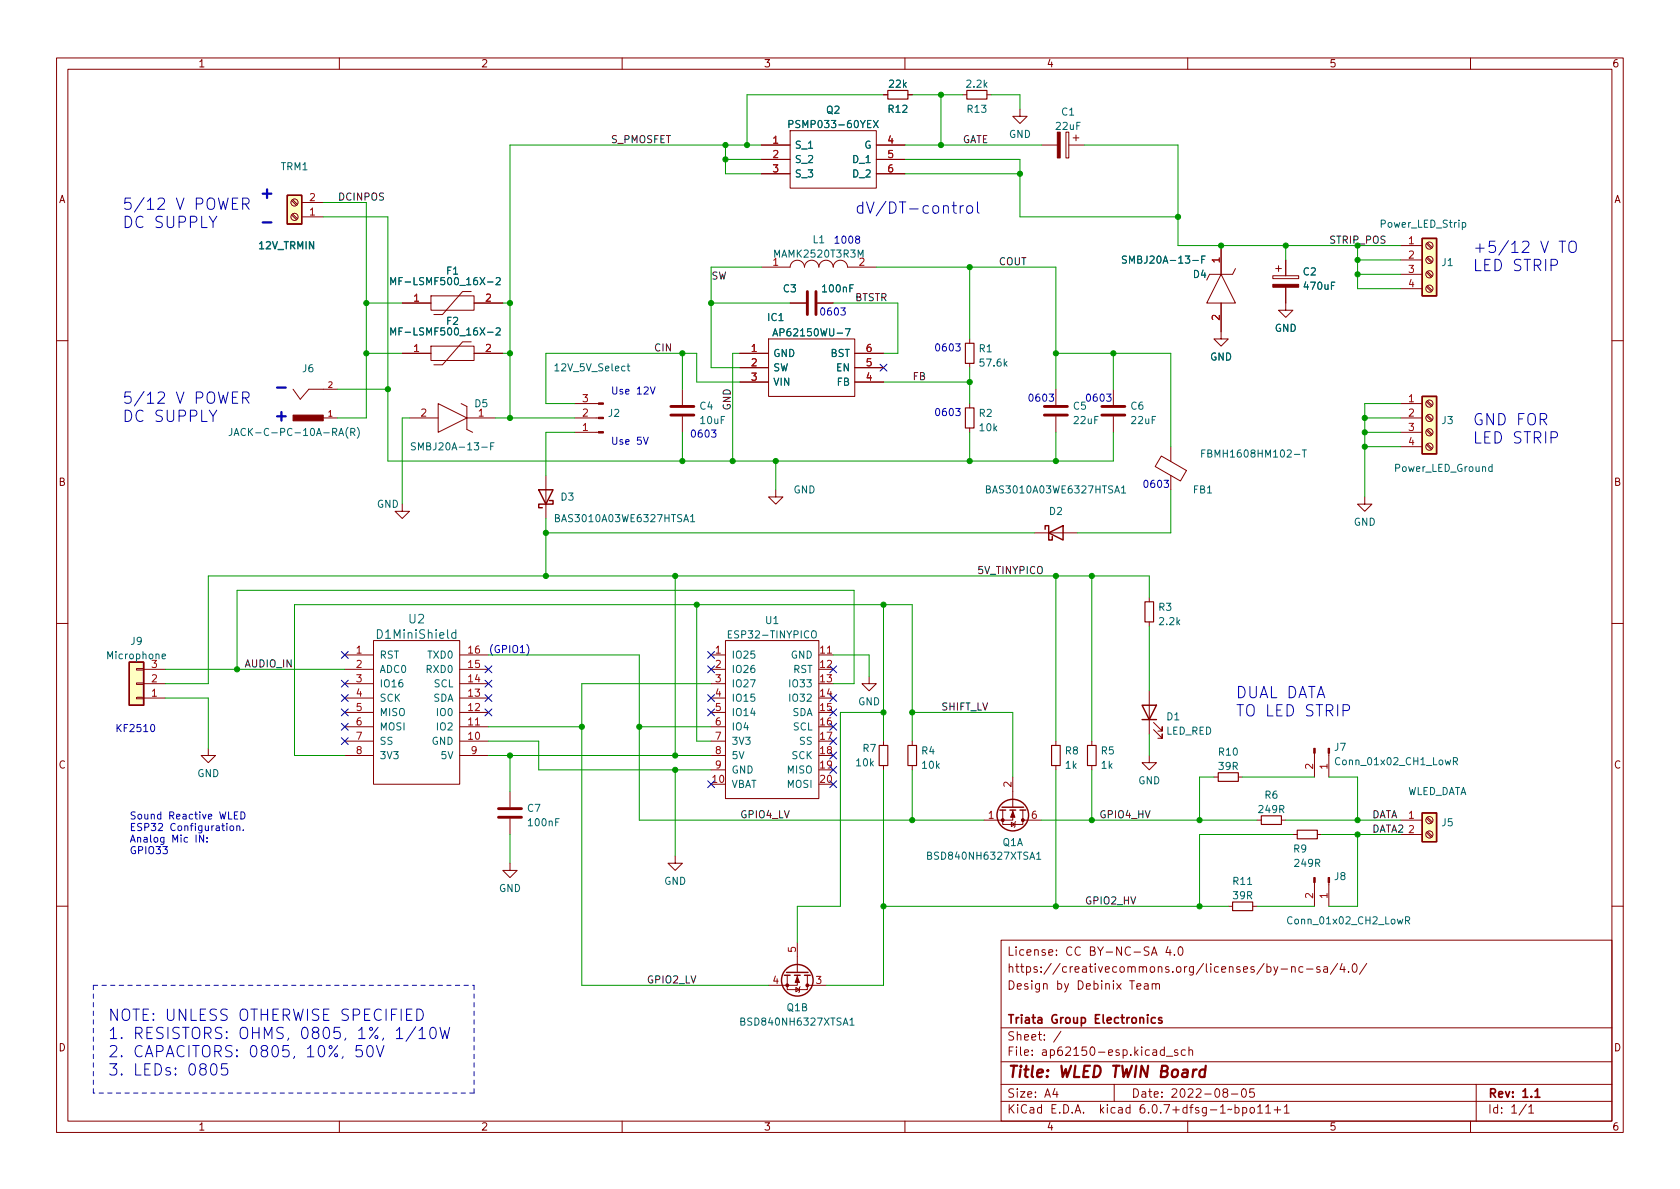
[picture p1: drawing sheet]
<svg xmlns="http://www.w3.org/2000/svg" width="297mm" height="210mm" viewBox="0 0 297 210" stroke-linecap="round" stroke-linejoin="round" font-family="sans-serif">
<g fill="none" stroke="#840000" stroke-width=".18">
<path d="M10 10.2h277v190.1h-277zM12 12.2h273v186.1h-273zM60 10.2v2M110 10.2v2M156.2 16.8h.8M160 10.2v2M160.5 16.8h.8M170.2 16.8h.7M174.5 16.8h.8M180.3 19.3v1.3h1.3l-1.3 1.2-1.2-1.2h1.2M210 10.2v2M260 10.2v2"/>
<path d="M51.6 35.5l.8 .8M51.6 38l.8 .9M51.7 35.3l.9 .8M51.7 37.8l.9 .9M53.3 38.3h3.8M53.3 35.8h3.8M134.6 25.6h5.1M134.6 28.2h5.1M134.6 30.7h5.1M139.7 23.1h15.2v10.2h-15.2zM154.9 25.6h5.1M154.9 28.2h5.1"/>
<path d="M154.9 30.7h5.1M184.1 25.6h2.8M188.5 23.4h.5v4.5h-.5zM189 25.6h2.8M189.7 24.4h1.1M190.2 23.9v1M71.1 53.6h5.1M76.2 52.3h7.6v2.6h-7.6zM83.3 51.6h-1.5l-3.6 4h-1.5M83.8 53.6h5.1M134.6 47.2h5.1a1.27 1.27 0 0 1 1.3-1.2 1.27 1.27 0 0 1 1.2 1.2 1.27 1.27 0 0 1 1.3-1.2 1.27 1.27 0 0 1 1.3 1.2 1.27 1.27 0 0 1 1.2-1.2 1.27 1.27 0 0 1 1.3 1.2 1.27 1.27 0 0 1 1.3-1.2 1.27 1.27 0 0 1 1.3 1.2h5M135.9 59.9h15.2v10.2h-15.2z"/>
<path d="M139.7 53.6h2.8M144.5 53.6h2.8M171.4 59.9v.8M215.9 53.6v6.3h1.3l-1.3 1.3-1.3-1.3h1.3M215.9 48.5l2.5 5.1h-5zM215.9 43.4v5.1M218.4 47.5l-.5 1h-4l-.5 1M225 48.8h4.6v.5h-4.6zM225.6 47.5h1M226.1 47v1M227.3 50.8v4.1h1.3l-1.3 1.2-1.2-1.2h1.2M227.3 46v2.8"/>
<path d="M247.6 43.4h3.9M247.6 46h3.9M247.6 48.5h3.9M247.6 51h3.9M252.2 50.7l.9 .9M252.2 48.2l.9 .8M252.2 45.6l.9 .9M252.2 43.1l.9 .8M252.4 50.5l.8 .9M252.4 48l.8 .8M252.4 45.5l.8 .8M252.4 42.9l.8 .9"/>
<path d="M10 60.2h2M51.8 68.8l1.3 1.8 1.5-1.8h5.1M57.1 73.9h2.6M71.1 62.5h5.1M72.4 73.9h5.1M76.2 61.2h7.6v2.5h-7.6zM77.5 71.4l5 2.5-5 2.5zM81.5 71.4l1 .5v4l1.1 .5M82.5 73.9h5.1M83.3 60.4h-1.5l-3.6 4.1h-1.5M83.8 62.5h5.1M101.6 73.9h4.2"/>
<path d="M101.6 71.4h4.2M101.6 76.4h4.2M120.6 68.8v2.8M120.6 73.7v2.7M130.8 62.5h5.1M130.8 65h5.1M130.8 67.6h5.1M151.1 62.5h5.1M151.1 65h5.1M151.1 67.6h5.1M171.4 64.3v.7M171.4 71.4v.7"/>
<path d="M171.4 75.7v.7M186.7 68.8v2.8M186.7 73.7v2.7M196.8 68.8v2.8M196.8 73.7v2.7M207 79v2.6M247.6 73.9h3.9M247.6 71.4h3.9M247.6 76.4h3.9M247.6 79h3.9M252.2 78.7l.9 .8M252.2 76.1l.9 .9"/>
<path d="M252.2 73.6l.9 .8M252.2 71l.9 .9M252.4 78.5l.8 .8M252.4 75.9l.8 .9M252.4 73.4l.8 .8M252.4 70.9l.8 .8M285 60.2h2M71.1 89.1v1.3h1.3l-1.3 1.3-1.3-1.3h1.3M96.5 84.1v7.6M137.2 86.6v1.3h1.2l-1.2 1.2-1.3-1.2h1.3M182.9 94.2h7.6M205.3 80.6l4.5 2.6-1.1 1.9-4.5-2.6z"/>
<path d="M207 84.1v2.5M241.3 87.9v1.2h1.3l-1.3 1.3-1.3-1.3h1.3M10 110.2h2M24.1 118.2h1.3v.3h-1.3zM25.4 118.4h3.8M61 115.8h5M61 118.4h5M66 113.3h15.3v25.4h-15.3zM81.3 115.8h5.1M81.3 118.4h5.1M125.7 115.8h2.6M125.7 118.4h2.6"/>
<path d="M128.3 113.3h16.5v27.9h-16.5zM144.8 115.8h2.5M153.7 119.6v1.3h1.2l-1.2 1.3-1.3-1.3h1.3M203.2 105.7v.7M203.2 110v.7M285 110.2h2M24.1 120.8h1.3v.2h-1.3zM24.1 123.3h1.3v.3h-1.3zM25.4 120.9h3.8M25.4 123.4h3.8M36.8 132.3v1.3h1.3l-1.3 1.3-1.2-1.3h1.2M61 120.9h5"/>
<path d="M61 123.4h5M61 126h5M61 128.5h5M61 131.1h5M61 133.6h5M81.3 120.9h5.1M81.3 123.4h5.1M81.3 126h5.1M81.3 128.5h5.1M81.3 131.1h5.1M81.3 133.6h5.1M90.2 139.9v2.8"/>
<path d="M125.7 120.9h2.6M125.7 123.4h2.6M125.7 126h2.6M125.7 128.5h2.6M125.7 131.1h2.6M125.7 133.6h2.6M125.7 136.1h2.6M156.2 131.1v.7M156.2 135.4v.7M161.3 131.1v.7M161.3 135.4v.7M179.1 137.4v5.3"/>
<path d="M186.7 131.1v.7M186.7 135.4v.7M193 131.1v.7M193 135.4v.7M203.2 133.6v1.3h1.3l-1.3 1.2-1.3-1.2h1.3M203.2 122.2v7.6M204 129l1.5 1.6v-.8v.8h-.8M204 127.8l1.5 1.5v-.8v.8h-.8M214.6 137.4h.8M218.9 137.4h.8M232.4 133.2v4.2M234.9 133.2v4.2"/>
<path d="M90.2 152.6v1.3h1.2l-1.2 1.3-1.3-1.3h1.3M90.2 144.8v2.8M119.4 151.4v1.2h1.2l-1.2 1.3-1.3-1.3h1.3M177.3 143.3v2.5h3.5v-2.5M178.8 145.4l.7 .4-.7 .4zM179.1 143.3v1.7h-5.1M179.6 145.3l-.1 .1v.8l-.2 .1M180.8 145h3.3M222.2 145h.8M226.6 145h.7M228.6 147.6h.8M232.4 156.1v4.2"/>
<path d="M232.9 147.6h.8M234.9 156.1v4.2M247.6 145h3.9M247.6 147.6h3.9M252.2 147.2l.9 .9M252.2 144.7l.9 .8M252.4 147.1l.8 .8M252.4 144.5l.8 .9M10 160.2h2M139.2 172.5v2.5h3.5v-2.5M140.7 174.6l.7 .4-.7 .4zM141 172.5v1.7h-5.1"/>
<path d="M141 166.6v5.4M141.5 174.5l-.1 .1v.8l-.2 .1M142.7 174.2h3.3M177 166.3h108v32h-108zM201 174.4l.7-.1-.1-.3-.4-.1-.2 .2 .1 .8h.5M202.4 174h.5l.1 .9M203 174.3l-.5 .1a.29 .29 0 0 0-.2 .2 .29 .29 0 0 0 .2 .3h.5M203.6 168.9l.5-1.5 .5 1.5M203.7 174.1l.2-.2 .4 .1 .1 .9M203.7 173.9v1M203.7 168.5h.7M204.4 174.1l.2-.2 .3 .1 .1 .9"/>
<path d="M206.5 167.4l-.4 1h1M206.9 167.9v1M207.6 168.8v.1M208.5 167.5l.1-.1a.81 .81 0 0 1 .6 .7 .81 .81 0 0 1-.3 .8h-.1a.81 .81 0 0 1-.6-.6 .81 .81 0 0 1 .3-.8zM217.2 160.3h.7M221.5 160.3h.7M225.9 170.9l-.5 1.4-.2 .1M226.5 171.4h1.1M228.4 171.1l.2-.2 .3 .1 .1 .9M228.4 170.9v1M230.4 171l-.5-.1-.3 .3v.4l.2 .3h.6M231 171.4h1.1"/>
<path d="M233.4 171l-.4-.1-.2 .2 .1 .3 .5 .1v.4h-.6M234.1 171h.5l.1 .9M234.7 171.3l-.5 .1a.29 .29 0 0 0-.2 .2 .29 .29 0 0 0 .2 .3h.5M236.5 170.4l-1.3 1.9M237.3 170.4l-.4 1h1M237.6 170.9v1M238.4 171.8v.1M239.2 170.6l.2-.2a.81 .81 0 0 1 .6 .7 .81 .81 0 0 1-.3 .8h-.1a.81 .81 0 0 1-.4-1.3zM241.6 170.4l-1.2 1.9M285 160.2h2M60 198.3v2M110 198.3v2"/>
<path d="M160 198.3v2M177 194.8h108M177 191.8h108M177 187.8h108M177 181.8h108M186.5 192.5l-.4 1h1M186.9 193v1M187.6 182.4l-1.3 1.9M197 191.8v3M205.9 185.7l-.5-.1-.3 .3v.4l.2 .3h.6M205.9 185.1v1.5M206.2 186.8h1.2"/>
<path d="M208.2 185.7l-.3-.1-.3 .2 .1 .3 .5 .1v.4h-.6M209.6 185.7l-.5-.1-.2 .3v.4l.1 .3h.6M210 198.3v2M210.2 185.8l.2-.2 .4 .1 .1 .9M210.2 185.1v1.5M216.5 193.2l-.3-.3 .1-.2 .2-.2 .4 .1 .2 .2-.1 .2-.6 .2-.2 .3 .1 .4 .2 .1h.4l.2-.3-.1-.4-.2-.1M217.7 193.5h1.2M218.4 195.9l.4-.1 .3 .3v.4l-.2 .3h-.5M218.4 195.3v1.5M219.7 192.6l.2-.1a.81 .81 0 0 1 .5 .7 .81 .81 0 0 1-.3 .8h-.1a.81 .81 0 0 1-.6-.6 .81 .81 0 0 1 .3-.8zM219.7 195.9l.4-.1 .3 .3v.4l-.1 .3h-.6M219.7 195.8v1.5"/>
<path d="M221.1 196l.2-.2 .4 .2 .1 .5-.2 .3h-.3l-.2-.1zM221.7 192.5h-.7l-.1 .7 .2-.1 .5 .1 .2 .2-.1 .5-.2 .1-.6-.1M222.4 195.8l.4-.5v1.5M222.4 196.8h.8M223.8 195.8l.4-.5v1.5M223.8 196.8h.8M225.3 196.3h1.1M225.9 195.7v1.1M227.1 195.8l.4-.5v1.5M227.1 196.8h.8M260 198.3v2M261 191.8v6.5"/>
<path d="M269.9 195.3l-1.3 1.9M270.3 195.8l.4-.5v1.5M270.3 196.8h.9"/>
<circle cx="52.1" cy="35.8" r=".63"/>
<circle cx="52.1" cy="38.3" r=".63"/>
<circle cx="252.7" cy="46" r=".63"/>
<circle cx="252.7" cy="51" r=".63"/>
<circle cx="252.7" cy="48.5" r=".63"/>
<circle cx="252.7" cy="43.4" r=".63"/>
<circle cx="252.7" cy="79" r=".63"/>
<circle cx="252.7" cy="76.4" r=".63"/>
<circle cx="252.7" cy="73.9" r=".63"/>
<circle cx="252.7" cy="71.4" r=".63"/>
<circle cx="252.7" cy="145" r=".63"/>
<circle cx="252.7" cy="147.6" r=".63"/>
</g>
<path d="M204.3 180l-.5-.1-.2 .3v.4l.1 .3h.6M205.4 180l-.3-.1-.3 .2 .1 .3 .5 .1v.4h-.6M271.4 193l.4-.5v1.5M271.4 194h.9" fill="none" stroke="#840000" stroke-width=".3"/>
<path d="M211.6 189.1l-.4 .1-.2 .3M213.1 189.2a.66 .66 0 0 0-1 .3l-.1 .6 .2 .3 .2 .1 .6-.1M213.2 188.5l-.3 2" fill="none" stroke="#840000" stroke-width=".4"/>
<path d="M142.7 51.6v4M144.3 51.6v4M118.6 73.4h4.1M118.6 71.9h4.1M184.7 73.4h4M184.7 71.9h4M194.8 73.4h4.1M194.8 71.9h4.1M88.1 144.5h4.1M88.1 143h4.1" fill="none" stroke="#840000" stroke-width=".51"/>
<g fill="none" stroke="#840000" stroke-width=".2">
<path d="M157 16h3.5v1.5h-3.5zM170.9 16h3.6v1.5h-3.6zM170.7 60.7h1.5v3.6h-1.5zM170.7 72.1h1.5v3.6h-1.5zM202.4 106.4h1.6v3.6h-1.6zM155.4 131.8h1.6v3.6h-1.6zM160.5 131.8h1.6v3.6h-1.6zM185.9 131.8h1.6v3.6h-1.6zM192.3 131.8h1.5v3.6h-1.5zM215.4 136.6h3.5v1.6h-3.5zM217.9 159.5h3.6v1.5h-3.6zM223 144.3h3.6v1.5h-3.6z"/>
<path d="M229.4 146.8h3.5v1.5h-3.5z"/>
</g>
<g fill="none" stroke="#006464" stroke-width=".18">
<path d="M139.5 22l.6-.1 .1-.2v-.3l-.7-.1v1.3M154.4 21.3l.9 1.3M155.3 21.3l-.9 1.3M258.6 39.4l.3-.1 .3 .3-.2 .5h-.4M69.1 59.2v-1.2l.4 .9 .4-.9v1.2M69.1 50.4v-1.3l.4 .9 .4-.9v1.3M87.7 58.1l.5-.1 .2 .3-.7 .9h.7M87.7 49.2l.5-.1 .2 .3-.7 1h.7M136.6 59.4l.5-1.3 .4 1.3M136.8 59h.6M149.5 58.1h.8l-.5 1.3M199.2 45.3h-.5l-.2 .1v.4l.5 .2 .2 .3-.3 .2h-.5"/>
<path d="M212.5 45.9h.4M213.1 45.3h-.6v1.2M41 75.8v.9a.41 .41 0 0 1-.5 .3M41.4 77l.4-1.2 .4 1.2M41.5 76.7h.6M62 76.4h.6l.1-.2v-.3l-.7-.1v1.2M62.3 76.4l.4 .6M63.2 75.6a1.46 1.46 0 0 1 0 1.9M73.4 78.4l-.4-.1-.2 .1v.4l.5 .2 .1 .3-.2 .3-.5-.1M86.8 78.9h.4M87.4 78.3h-.6v1.3M110.9 64.7h.5"/>
<path d="M111.1 64.3v1.1l.3 .2M213.1 79.6h-.6v1.2M230.3 79.6h.7M230.6 79.6v1.2M98.2 91.6l.6-.1 .1-.1-.1-.3-.6-.1v1.3h.5l.2-.2v-.3l-.3-.2M122.1 91.4l.4-.4v1.3M122.1 92.3h.7M174.4 86.5h.6l.1-.2-.1-.3-.6-.1v1.3h.5l.2-.1v-.3l-.3-.3M198.3 86.3l.4-.4v1.3M198.3 87.2h.7M212.5 80.2h.4M263.8 82.6l-.3-.1-.3 .3 .1 .5h.5"/>
<path d="M263.8 82.1v1.3M28.7 116.1l.6-.1-.1-.3h-.4l-.1 .1v.6h.5M80.6 111.9h-.4l-.3 .3v.4l.1 .2h.6M80.6 111.4v1.5M128.8 112.2h.4M129.4 111.5h-.6v1.3h.6M143.5 111.7l.3-.2a.43 .43 0 0 1 .5 .5v.4a.42 .42 0 0 1-.4 .4 .42 .42 0 0 1-.4-.4zM257 134.6h.6l.1-.2-.1-.3-.6-.1v1.2M257.3 134.6l.4 .6M164 151.3l.6-.1 .1-.2-.1-.2-.6-.1v1.3h.5l.2-.2v-.3l-.3-.2M183.3 151l.4-.3v1.3M183.3 152h.7"/>
<path d="M248.5 162.8l.6-.1 .1-.2v-.3l-.7-.1v1.3M248.8 162.8l.4 .6M131 180.6h.5l.2-.2-.1-.3-.6-.1v1.3h.5l.2-.1v-.3l-.3-.3M150.3 180.4l.3-.4v1.3M150.3 181.3h.7"/>
</g>
<g fill="#840000" stroke="#840000" stroke-width=".18">
<path d="M51.8 73.4h5.3v1h-5.3z"/>
<path d="M225 50.3h4.6v.5h-4.6z"/>
<path d="M105.8 71.2h.9v.3h-.9z"/>
<path d="M105.8 73.8h.9v.2h-.9z"/>
<path d="M105.8 76.3h.9v.3h-.9z"/>
<path d="M186.9 23.4h.6v4.5h-.6z"/>
<path d="M141 172.7l.4 1h-.8z"/>
<path d="M179.1 143.5l.4 1h-.8z"/>
<path d="M232.3 132.3h.2v.9h-.2z"/>
<path d="M234.8 132.3h.3v.9h-.3z"/>
<path d="M232.3 155.2h.2v.9h-.2z"/>
<path d="M234.8 155.2h.3v.9h-.3z"/>
<circle cx="139.2" cy="174.2" r=".25"/>
<circle cx="142.7" cy="174.2" r=".25"/>
<circle cx="177.3" cy="145" r=".25"/>
<circle cx="180.8" cy="145" r=".25"/>
</g>
<g fill="none" stroke="#840000" stroke-width=".25">
<path d="M50.8 34.5h2.5v5.1h-2.5zM251.5 42.2h2.5v10.1h-2.5zM251.5 70.1h2.5v10.2h-2.5zM95.2 86.6h2.6l-1.3 2.5zM97.2 88.5h.6v.6h-2.6v.7h.7M184.8 93.6v-.6h.6v2.5h.7v-.6M185.4 94.2l2.6-1.2v2.5zM22.9 117.1h2.5v7.6h-2.5zM201.9 124.7h2.6l-1.3 2.5zM201.9 127.2h2.6M176.8 143.3h1M177.2 142.7h3.8"/>
<path d="M178.6 143.3h1M180.3 143.3h1.1M251.5 143.8h2.5v5h-2.5zM138.7 172.5h1M139.1 172h3.8M140.5 172.5h1M142.2 172.5h1.1"/>
<circle cx="179.1" cy="144.1" r="2.79"/>
<circle cx="141" cy="173.3" r="2.79"/>
</g>
<g fill="#ffffc2" stroke="#ffffc2" stroke-width=".18">
<path d="M50.8 34.5h2.5v5.1h-2.5z"/>
<path d="M251.5 42.2h2.5v10.1h-2.5z"/>
<path d="M251.5 70.1h2.5v10.2h-2.5z"/>
<path d="M22.9 117.1h2.5v7.6h-2.5z"/>
<path d="M251.5 143.8h2.5v5h-2.5z"/>
</g>
<g fill="none" stroke="#0000c2" stroke-width=".18">
<path d="M37 38.2l.7 1.1 .6-1.1M42 35h-.9v2h.9M42.9 36.1h.8a.54 .54 0 0 0 .4-.6 .54 .54 0 0 0-.4-.5h-.8v2M43.4 36.1l.6 .9M168.3 36.4h.8M168.6 35.7v1.7l.1 .2 .4 .1M169.8 36.4v1.3M170.3 36.4a.51 .51 0 0 0-.5 .4M171.1 36.5a.54 .54 0 0 1 .9 .3v.5a.54 .54 0 0 1-.6 .4 .54 .54 0 0 1-.5-.4v-.5zM172.8 35.7v1.7l.3 .3M148.7 54.4h.8l-.5 .5 .4 .2v.5l-.2 .1-.5-.1M151.5 42.3l-.2-.2v-.2l.2-.2 .4 .1 .1 .2-.1 .2-.5 .2-.1 .1v.3l.2 .2h.3l.2-.2v-.3l-.2-.2"/>
<path d="M275.7 42.6h1.1M276.2 42.6v2M277.7 42.7a.66 .66 0 0 1 .7 0 .66 .66 0 0 1 .3 .6v.7a.67 .67 0 0 1-.7 .7 .67 .67 0 0 1-.6-.7v-.7zM37 72.5l.7 1.1 .6-1.1M42 69.3h-.9v2h.9M42.9 70.4h.8a.54 .54 0 0 0 .4-.6 .54 .54 0 0 0-.4-.5h-.8v2M43.4 70.4l.6 .9M113.8 77.3l.4 1.3 .4-1.3M115 68.4l.4 1.3 .4-1.3M125.8 76h.8l-.4 .5 .3 .1v.6l-.1 .1-.6-.1M169 60.8h.8l-.5 .5 .4 .1v.5l-.2 .2-.5-.2M169 72.2h.8l-.5 .5 .4 .1v.6l-.2 .1-.5-.1"/>
<path d="M185.5 69.7h.8l-.4 .5 .3 .1v.5l-.2 .2-.5-.2M195.7 69.7h.7l-.4 .5 .4 .1v.5l-.2 .2-.5-.2M205.8 84.9h.8l-.4 .5 .3 .1v.6l-.1 .1-.6-.1M93.1 114a1.46 1.46 0 0 1 0 1.9M26.8 128.2l.1-.1a.68 .68 0 0 1 .5 .6 .68 .68 0 0 1-.5 .7 .84 .84 0 0 1-.1-1.2zM237.5 125.7h.7a.54 .54 0 0 0 .4-.6 .54 .54 0 0 0-.4-.5h-.7v2M36 147.7v1.2l-.7-1.2v1.2M36.6 148.8v.1M36.6 148.1v.2M40.8 146.1l.3-.1 .2 .3v.3l-.2 .3-.3-.1-.1-.2zM41.4 144.2h.5M41.9 146.2l.1-.2 .3 .1 .1 .8"/>
<path d="M41.9 146v.9M42 143.6h-.6v1.2h.6M42.6 143.6a.64 .64 0 0 1 .7 .6 .64 .64 0 0 1-.7 .6zM43 146.8v.1M73.7 178.4a1.05 1.05 0 0 1 1.1 .7 1.05 1.05 0 0 1-.3 1.2l-.8 .1zM37.4 188.3a.48 .48 0 0 1 .5-.2 .48 .48 0 0 1 .4 .4 1.03 1.03 0 0 1-.6 1.6 1.22 1.22 0 0 1-.3-1.8zM40.2 188.1h-1l-.1 1 .3-.2 .7 .1 .2 .2-.1 .7-.3 .2h-.5l-.3-.2M64 184.9h-1l-.1 .9 .3-.2 .7 .1 .2 .3-.1 .7-.3 .2h-.5l-.3-.2M65 185.1a.48 .48 0 0 1 .5-.2 .48 .48 0 0 1 .4 .4 1.03 1.03 0 0 1-.6 1.6 1.22 1.22 0 0 1-.3-1.8zM66.6 184.9l.6 2 .7-2M73.5 181.6l-1.7 2.5M74.1 182.2l.6-.5v2"/>
<path d="M74.1 183.7h1.1M76.2 181.9a.48 .48 0 0 1 .5-.2 .48 .48 0 0 1 .3 .3 1.03 1.03 0 0 1-.5 1.7 1.22 1.22 0 0 1-.3-1.8zM77.8 181.7l.5 2 .4-1.5 .3 1.5 .5-2"/>
</g>
<path d="M46.5 39.3h1.5M49 68.5h1.5" fill="none" stroke="#0000c2" stroke-width=".4"/>
<path d="M16.5 174.2h67.3M16.5 174.2v19.1M83.8 174.2v19.1M83.8 193.3h-67.3" fill="none" stroke="#0000c2" stroke-width=".18" stroke-dasharray=".8 .8"/>
<g fill="none" stroke="#009600" stroke-width=".18">
<path d="M156.2 16.8h-24.1v8.8M161.3 16.8h8.9M166.4 16.8v8.8M175.3 16.8h5v2.5M57.1 35.8h7.7v38.1h-5.1M57.1 38.3h11.5v43.2h128.2v-5.1M128.3 25.6v5.1h6.3M128.3 28.2h6.3M134.6 25.6h-44.4v48.3M160 25.6h24.1M160 28.2h20.3v10.1h28M160 30.7h20.3"/>
<path d="M191.8 25.6h16.5v17.8h39.3M64.8 53.6h6.3M88.9 53.6h1.3M125.7 53.6h14M134.6 47.2h-8.9v17.8h5.1M147.3 53.6h11.4v8.9h-2.5M154.9 47.2h31.8v21.6M171.4 47.2v12.7M227.3 43.4v2.6M240 43.4v7.6h7.6M240 46h7.6M240 48.5h7.6"/>
<path d="M59.7 68.8h8.9M64.8 62.5h6.3M72.4 73.9h-1.3v15.2M87.6 73.9h14M88.9 62.5h1.3M101.6 76.4h-5.1v7.7M120.6 62.5v6.3M120.6 76.4v5.1M130.8 67.6h-7.6v-5.1h-26.7v8.9h5.1M130.8 62.5h-1.3v19M156.2 67.6h15.2M171.4 65v6.4"/>
<path d="M171.4 76.4v5.1M186.7 62.5h20.3v16.5M186.7 76.4v5.1M196.8 62.5v6.3M241.3 73.9h6.3M241.3 76.4h6.3M241.3 79h6.3M247.6 71.4h-6.3v16.5M96.5 91.7v10.1M96.5 94.2h86.4M137.2 81.5v5.1M207 86.6v7.6h-16.5"/>
<path d="M29.2 118.4h31.8M41.9 118.4v-14h109.1v16.5h-3.7M86.4 115.8h26.6v29.2h61M119.4 101.8v31.8M123.2 106.9v24.2h2.5M147.3 115.8h6.4v3.8M156.2 106.9v24.2M186.7 101.8v29.3M193 101.8v29.3M203.2 105.7v-3.9h-166.4v19.1h-7.6M203.2 110.7v11.5M29.2 123.4h7.6v8.9"/>
<path d="M86.4 128.5h16.5M86.4 131.1h8.8v5h30.5M86.4 133.6h39.3M90.2 133.6v6.3M113 128.5h12.7M119.4 136.1v15.3M125.7 120.9h-22.8v53.3h33M156.2 126h-7.6v34.3h-7.6v6.3M156.2 136.1v38.1h-10.2M161.3 131.1v-24.2h-109.2v26.7h8.9M161.3 126h17.8v11.4M161.3 136.1v8.9"/>
<path d="M186.7 136.1v24.2M193 136.1v8.9M203.2 129.8v3.8M214.6 137.4h-2.5v7.6M219.7 137.4h12.7M234.9 137.4h5.1v7.6M90.2 147.6v5M184.1 145h38.1M227.3 145h20.3M228.6 147.6h-16.5v12.7M233.7 147.6h13.9M240 147.6v12.7h-5.1"/>
<path d="M156.2 160.3h61M222.2 160.3h10.2"/>
</g>
<g fill="none" stroke="#000084" stroke-width=".18">
<path d="M155.6 64.4l1.2 1.2M156.8 64.4l-1.2 1.2M60.4 115.2l1.2 1.2M61.6 115.2l-1.2 1.2M85.8 117.7l1.2 1.3M87 117.7l-1.2 1.3M125.1 117.7l1.2 1.3M125.1 115.2l1.2 1.2M126.3 117.7l-1.2 1.3M126.3 115.2l-1.2 1.2M146.7 117.7l1.2 1.3M147.9 117.7l-1.2 1.3"/>
<path d="M60.4 125.4l1.2 1.2M60.4 127.9l1.2 1.2M60.4 122.8l1.2 1.2M60.4 120.3l1.2 1.2M60.4 130.4l1.2 1.3M61.6 125.4l-1.2 1.2M61.6 127.9l-1.2 1.2M61.6 122.8l-1.2 1.2M61.6 120.3l-1.2 1.2M61.6 130.4l-1.2 1.3M85.8 125.4l1.2 1.2M85.8 122.8l1.2 1.2"/>
<path d="M85.8 120.3l1.2 1.2M87 125.4l-1.2 1.2M87 122.8l-1.2 1.2M87 120.3l-1.2 1.2M125.1 122.8l1.2 1.2M125.1 138.1l1.2 1.2M125.1 125.4l1.2 1.2M126.3 122.8l-1.2 1.2M126.3 138.1l-1.2 1.2M126.3 125.4l-1.2 1.2M146.7 125.4l1.2 1.2M146.7 122.8l1.2 1.2"/>
<path d="M146.7 133l1.2 1.2M146.7 127.9l1.2 1.2M146.7 130.4l1.2 1.3M146.7 135.5l1.2 1.2M146.7 138.1l1.2 1.2M147.9 125.4l-1.2 1.2M147.9 122.8l-1.2 1.2M147.9 133l-1.2 1.2M147.9 127.9l-1.2 1.2M147.9 130.4l-1.2 1.3M147.9 135.5l-1.2 1.2M147.9 138.1l-1.2 1.2"/>
</g>
<g fill="#009600" stroke="#009600" stroke-width=".18">
<circle cx="193" cy="101.8" r=".46"/>
<circle cx="186.7" cy="101.8" r=".46"/>
<circle cx="161.3" cy="126" r=".46"/>
<circle cx="156.2" cy="106.9" r=".46"/>
<circle cx="156.2" cy="126" r=".46"/>
<circle cx="128.3" cy="28.2" r=".46"/>
<circle cx="128.3" cy="25.6" r=".46"/>
<circle cx="132.1" cy="25.6" r=".46"/>
<circle cx="96.5" cy="94.2" r=".46"/>
<circle cx="96.5" cy="101.8" r=".46"/>
<circle cx="68.6" cy="68.8" r=".46"/>
<circle cx="119.4" cy="136.1" r=".46"/>
<circle cx="90.2" cy="73.9" r=".46"/>
<circle cx="120.6" cy="81.5" r=".46"/>
<circle cx="90.2" cy="62.5" r=".46"/>
<circle cx="64.8" cy="53.6" r=".46"/>
<circle cx="64.8" cy="62.5" r=".46"/>
<circle cx="90.2" cy="53.6" r=".46"/>
<circle cx="41.9" cy="118.4" r=".46"/>
<circle cx="90.2" cy="133.6" r=".46"/>
<circle cx="119.4" cy="101.8" r=".46"/>
<circle cx="123.2" cy="106.9" r=".46"/>
<circle cx="113" cy="128.5" r=".46"/>
<circle cx="119.4" cy="133.6" r=".46"/>
<circle cx="102.9" cy="128.5" r=".46"/>
<circle cx="120.6" cy="62.5" r=".46"/>
<circle cx="129.5" cy="81.5" r=".46"/>
<circle cx="137.2" cy="81.5" r=".46"/>
<circle cx="125.7" cy="53.6" r=".46"/>
<circle cx="227.3" cy="43.4" r=".46"/>
<circle cx="208.3" cy="38.3" r=".46"/>
<circle cx="180.3" cy="30.7" r=".46"/>
<circle cx="215.9" cy="43.4" r=".46"/>
<circle cx="186.7" cy="160.3" r=".46"/>
<circle cx="156.2" cy="160.3" r=".46"/>
<circle cx="161.3" cy="145" r=".46"/>
<circle cx="193" cy="145" r=".46"/>
<circle cx="186.7" cy="62.5" r=".46"/>
<circle cx="171.4" cy="67.6" r=".46"/>
<circle cx="186.7" cy="81.5" r=".46"/>
<circle cx="196.8" cy="62.5" r=".46"/>
<circle cx="171.4" cy="81.5" r=".46"/>
<circle cx="171.4" cy="47.2" r=".46"/>
<circle cx="166.4" cy="25.6" r=".46"/>
<circle cx="166.4" cy="16.8" r=".46"/>
<circle cx="240" cy="46" r=".46"/>
<circle cx="241.3" cy="73.9" r=".46"/>
<circle cx="241.3" cy="79" r=".46"/>
<circle cx="241.3" cy="76.4" r=".46"/>
<circle cx="240" cy="48.5" r=".46"/>
<circle cx="240" cy="145" r=".46"/>
<circle cx="240" cy="147.6" r=".46"/>
<circle cx="212.1" cy="160.3" r=".46"/>
<circle cx="212.1" cy="145" r=".46"/>
</g>
<g font-size="2.8" fill="#0000c2">
<text x="45.7" y="35.1">+</text>
<text x="21.6" y="37.1">5/12 V POWER</text>
<text x="21.6" y="40.3">DC SUPPLY</text>
<text x="151.1" y="37.8">dV/DT-control</text>
<text x="260.3" y="44.7">+5/12 V TO</text>
<text x="260.3" y="48">LED STRIP</text>
<text x="21.6" y="71.4">5/12 V POWER</text>
<text x="21.6" y="74.6">DC SUPPLY</text>
<text x="48.3" y="74.5">+</text>
<text x="260.3" y="75.2">GND FOR</text>
<text x="260.3" y="78.4">LED STRIP</text>
<text x="218.4" y="123.5">DUAL DATA</text>
<text x="218.4" y="126.7">TO LED STRIP</text>
<text x="19" y="180.5">NOTE: UNLESS OTHERWISE SPECIFIED</text>
<text x="19" y="183.8">1. RESISTORS: OHMS, 0805, 1%, 1/10W</text>
<text x="19" y="187">2. CAPACITORS: 0805, 10%, 50V</text>
<text x="19" y="190.2">3. LEDs: 0805</text>
</g>
<text font-size="2.8" fill="#840000" x="178" y="190.6">Title: WLED TWIN Board</text>
<g font-size="2.1" fill="#006464">
<text x="67" y="112.9">D1MiniShield</text>
<text x="72.3" y="110.2">U2</text>
</g>
<g font-size="2.1" fill="#840000">
<text x="178" y="172">https://creativecommons.org/licenses/by-nc-sa/4.0/</text>
<text x="178" y="169">License: CC BY-NC-SA 4.0</text>
<text x="178" y="175">Design by Debinix Team</text>
<text x="178" y="184">Sheet: /</text>
<text x="178" y="181">Triata Group Electronics</text>
<text x="178" y="186.7">File: ap62150-esp.kicad_sch</text>
<text x="178" y="196.9">KiCad E.D.A. kicad 6.0.7+dfsg-1~bpo11+1</text>
<text x="178" y="194.1">Size: A4</text>
<text x="200" y="194.1">Date: 2022-08-05</text>
<text x="263" y="194.1">Rev: 1.1</text>
<text x="263" y="196.9">Id: 1/1</text>
</g>
<g font-size="1.8" fill="#840000">
<text x="35" y="11.9">1</text>
<text x="85" y="11.9">2</text>
<text x="135" y="11.9">3</text>
<text x="185" y="11.9">4</text>
<text x="235" y="11.9">5</text>
<text x="285" y="11.9">6</text>
<text x="10.3" y="35.9">A</text>
<text x="285.3" y="35.9">A</text>
<text x="10.3" y="85.9">B</text>
<text x="285.3" y="85.9">B</text>
<text x="10.3" y="135.9">C</text>
<text x="285.3" y="135.9">C</text>
<text x="10.3" y="185.9">D</text>
<text x="285.3" y="185.9">D</text>
<text x="35" y="199.9">1</text>
<text x="85" y="199.9">2</text>
<text x="135" y="199.9">3</text>
<text x="185" y="199.9">4</text>
<text x="235" y="199.9">5</text>
<text x="285" y="199.9">6</text>
</g>
<g font-size="1.8" fill="#006464">
<text x="157.3" y="15.5">22k</text>
<text x="171" y="15.5">2.2k</text>
<text x="140.3" y="22.6">PSMP033-60YEX</text>
<text x="146.1" y="20.1">Q2</text>
<text x="157.1" y="19.9">R12</text>
<text x="171.1" y="19.9">R13</text>
<text x="186.8" y="23">22uF</text>
<text x="187.7" y="20.4">C1</text>
<text x="140.5" y="26.3">S_1</text>
<text x="140.5" y="28.8">S_2</text>
<text x="150.9" y="28.8">D_1</text>
<text x="152.8" y="26.3">G</text>
<text x="178.4" y="24.4">GND</text>
<text x="49.7" y="30.1">TRM1</text>
<text x="140.5" y="31.4">S_3</text>
<text x="150.9" y="31.4">D_2</text>
<text x="244.2" y="40.3">Power_LED_Strip</text>
<text x="45.8" y="44.1">12V_TRMIN</text>
<text x="137.2" y="45.5">MAMK2520T3R3M</text>
<text x="143.7" y="43">L1</text>
<text x="199.5" y="46.6">SMBJ20A-13-F</text>
<text x="254.9" y="47">J1</text>
<text x="70.4" y="50.4">MF-LSMF500_16X-2</text>
<text x="79" y="48.5">F1</text>
<text x="138.5" y="51.7">C3</text>
<text x="145.6" y="51.7">100nF</text>
<text x="211" y="49.1">D4</text>
<text x="230.4" y="48.7">C2</text>
<text x="230.7" y="51.2">470uF</text>
<text x="70.4" y="59.3">MF-LSMF500_16X-2</text>
<text x="79" y="57.4">F2</text>
<text x="135.8" y="56.8">IC1</text>
<text x="137.6" y="59.5">AP62150WU-7</text>
<text x="225.4" y="58.7">GND</text>
<text x="53.5" y="65.8">J6</text>
<text x="98.4" y="65.7">12V_5V_Select</text>
<text x="136.7" y="63.1">GND</text>
<text x="136.7" y="65.7">SW</text>
<text x="146.8" y="63.1">BST</text>
<text x="147.9" y="65.7">EN</text>
<text x="173.1" y="62.3">R1</text>
<text x="173.4" y="64.8">57.6k</text>
<text x="213.9" y="63.7">GND</text>
<text x="136.7" y="68.2">VIN</text>
<text x="148" y="68.2">FB</text>
<text x="42.5" y="77.1">JACK-C-PC-10A-RA(R)</text>
<text x="84" y="72">D5</text>
<text x="107.6" y="73.7">J2</text>
<text x="123.8" y="72.4">C4</text>
<text x="123.9" y="75">10uF</text>
<text x="173.1" y="73.7">R2</text>
<text x="173.3" y="76.2">10k</text>
<text x="189.8" y="72.4">C5</text>
<text x="190" y="75">22uF</text>
<text x="200" y="72.4">C6</text>
<text x="200.1" y="75">22uF</text>
<text x="254.9" y="75">J3</text>
<text x="73.8" y="79.6">SMBJ20A-13-F</text>
<text x="213.4" y="80.9">FBMH1608HM102-T</text>
<text x="246.7" y="83.4">Power_LED_Ground</text>
<text x="66.6" y="89.8">GND</text>
<text x="99.2" y="88.5">D3</text>
<text x="140.3" y="87.2">GND</text>
<text x="174.9" y="87.2">BAS3010A03WE6327HTSA1</text>
<text x="211" y="87.2">FB1</text>
<text x="98.7" y="92.3">BAS3010A03WE6327HTSA1</text>
<text x="185.6" y="91.1">D2</text>
<text x="239.3" y="93">GND</text>
<text x="204.9" y="108">R3</text>
<text x="129.3" y="112.9">ESP32-TINYPICO</text>
<text x="135.4" y="110.3">U1</text>
<text x="205.1" y="110.5">2.2k</text>
<text x="19.1" y="116.6">Microphone</text>
<text x="23.1" y="114">J9</text>
<text x="67.1" y="116.5">RST</text>
<text x="67.1" y="119">ADC0</text>
<text x="75.5" y="119">RXD0</text>
<text x="75.7" y="116.5">TXD0</text>
<text x="129.3" y="116.5">IO25</text>
<text x="129.3" y="119">IO26</text>
<text x="139.8" y="116.5">GND</text>
<text x="140.2" y="119">RST</text>
<text x="67.1" y="121.5">IO16</text>
<text x="67.1" y="124.1">SCK</text>
<text x="76.5" y="124.1">SDA</text>
<text x="76.7" y="121.5">SCL</text>
<text x="129.3" y="121.5">IO27</text>
<text x="129.3" y="124.1">IO15</text>
<text x="139.9" y="121.5">IO33</text>
<text x="139.9" y="124.1">IO32</text>
<text x="151.7" y="124.7">GND</text>
<text x="67.1" y="126.6">MISO</text>
<text x="67.1" y="129.2">MOSI</text>
<text x="67.1" y="131.7">SS</text>
<text x="76.3" y="131.7">GND</text>
<text x="77.4" y="129.2">IO2</text>
<text x="77.4" y="126.6">IO0</text>
<text x="129.3" y="126.6">IO14</text>
<text x="129.3" y="129.2">IO4</text>
<text x="129.3" y="131.7">3V3</text>
<text x="140" y="126.6">SDA</text>
<text x="140.2" y="129.2">SCL</text>
<text x="141.4" y="131.7">SS</text>
<text x="206.1" y="129.9">LED_RED</text>
<text x="206.3" y="127.4">D1</text>
<text x="34.9" y="137.4">GND</text>
<text x="67.1" y="134.2">3V3</text>
<text x="78.1" y="134.2">5V</text>
<text x="129.3" y="134.2">5V</text>
<text x="129.3" y="136.8">GND</text>
<text x="139.2" y="136.8">MISO</text>
<text x="140" y="134.2">SCK</text>
<text x="151.5" y="135.5">10k</text>
<text x="152.6" y="133">R7</text>
<text x="163" y="133.4">R4</text>
<text x="163.1" y="135.9">10k</text>
<text x="188.4" y="133.4">R8</text>
<text x="188.4" y="135.9">1k</text>
<text x="194.7" y="133.4">R5</text>
<text x="194.8" y="135.9">1k</text>
<text x="215.5" y="133.6">R10</text>
<text x="215.5" y="136.1">39R</text>
<text x="236" y="132.8">J7</text>
<text x="236.5" y="135.3">Conn_01x02_CH1_LowR</text>
<text x="93.3" y="143.6">C7</text>
<text x="129.3" y="139.3">VBAT</text>
<text x="139.2" y="139.3">MOSI</text>
<text x="201.2" y="138.7">GND</text>
<text x="222.7" y="143.8">249R</text>
<text x="223.7" y="141.2">R6</text>
<text x="248.6" y="140.6">WLED_DATA</text>
<text x="93.5" y="146.1">100nF</text>
<text x="177.3" y="149.6">Q1A</text>
<text x="254.9" y="146.1">J5</text>
<text x="164.6" y="152">BSD840NH6327XTSA1</text>
<text x="228.7" y="150.7">R9</text>
<text x="229" y="153.3">249R</text>
<text x="236" y="155.6">J8</text>
<text x="88.2" y="157.7">GND</text>
<text x="117.4" y="156.5">GND</text>
<text x="218.1" y="156.5">R11</text>
<text x="218.1" y="159">39R</text>
<text x="228.1" y="163.4">Conn_01x02_CH2_LowR</text>
<text x="139.2" y="178.8">Q1B</text>
<text x="131.5" y="181.3">BSD840NH6327XTSA1</text>
</g>
<g font-size="1.8" fill="#0f0f0f">
<text x="107.9" y="25.3">S_PMOSFET</text>
<text x="170.2" y="25.3">GATE</text>
<text x="59.7" y="35.5">DCINPOS</text>
<text x="176.5" y="46.9">COUT</text>
<text x="125.7" y="49.4">SW</text>
<text x="151.1" y="53.2">BTSTR</text>
<text x="115.6" y="62.1">CIN</text>
<text x="161.3" y="67.2">FB</text>
<text x="129.2" y="72.6" transform="rotate(-90 129.2 72.6)">GND</text>
<text x="172.7" y="101.5">5V_TINYPICO</text>
<text x="43.2" y="118">AUDIO_IN</text>
<text x="166.4" y="125.6">SHIFT_LV</text>
<text x="130.8" y="144.7">GPIO4_LV</text>
<text x="194.3" y="144.7">GPIO4_HV</text>
<text x="242.6" y="147.2">DATA2</text>
<text x="242.6" y="144.7">DATA</text>
<text x="191.8" y="159.9">GPIO2_HV</text>
<text x="114.3" y="173.9">GPIO2_LV</text>
</g>
<g font-size="1.8" fill="#a90000">
<text x="136.7" y="25.4">1</text>
<text x="136.7" y="27.9">2</text>
<text x="157" y="25.4">4</text>
<text x="157" y="27.9">5</text>
<text x="54.8" y="35.6">2</text>
<text x="136.7" y="30.5">3</text>
<text x="157" y="30.5">6</text>
<text x="54.8" y="38.1">1</text>
<text x="136.7" y="47">1</text>
<text x="151.9" y="47">2</text>
<text x="215.6" y="46.5" transform="rotate(-90 215.6 46.5)">1</text>
<text x="249.1" y="43.2">1</text>
<text x="249.1" y="45.7">2</text>
<text x="73.2" y="53.3">1</text>
<text x="85.9" y="53.3">2</text>
<text x="249.1" y="48.3">3</text>
<text x="249.1" y="50.8">4</text>
<text x="215.6" y="56.6" transform="rotate(-90 215.6 56.6)">2</text>
<text x="73.2" y="62.2">1</text>
<text x="85.9" y="62.2">2</text>
<text x="132.9" y="62.2">1</text>
<text x="132.9" y="64.8">2</text>
<text x="153.2" y="64.8">5</text>
<text x="153.2" y="62.2">6</text>
<text x="103" y="71.1">3</text>
<text x="132.9" y="67.3">3</text>
<text x="153.2" y="67.3">4</text>
<text x="249.1" y="71.1">1</text>
<text x="74.4" y="73.7">2</text>
<text x="84.6" y="73.7">1</text>
<text x="103" y="76.2">1</text>
<text x="103" y="73.7">2</text>
<text x="249.1" y="73.7">2</text>
<text x="249.1" y="76.2">3</text>
<text x="249.1" y="78.7">4</text>
<text x="26.8" y="118.1">3</text>
<text x="63" y="115.6">1</text>
<text x="63" y="118.1">2</text>
<text x="82.8" y="118.1">15</text>
<text x="82.8" y="115.6">16</text>
<text x="126.5" y="115.6">1</text>
<text x="126.5" y="118.1">2</text>
<text x="145.1" y="115.6">11</text>
<text x="145.1" y="118.1">12</text>
<text x="26.8" y="123.2">1</text>
<text x="26.8" y="120.6">2</text>
<text x="63" y="120.6">3</text>
<text x="63" y="123.2">4</text>
<text x="63" y="125.7">5</text>
<text x="82.8" y="125.7">12</text>
<text x="82.8" y="123.2">13</text>
<text x="82.8" y="120.6">14</text>
<text x="126.5" y="120.6">3</text>
<text x="126.5" y="123.2">4</text>
<text x="126.5" y="125.7">5</text>
<text x="145.1" y="120.6">13</text>
<text x="145.1" y="123.2">14</text>
<text x="145.1" y="125.7">15</text>
<text x="63" y="128.3">6</text>
<text x="63" y="130.8">7</text>
<text x="82.8" y="130.8">10</text>
<text x="82.8" y="128.3">11</text>
<text x="126.5" y="128.3">6</text>
<text x="126.5" y="130.8">7</text>
<text x="145.1" y="128.3">16</text>
<text x="145.1" y="130.8">17</text>
<text x="63" y="133.3">8</text>
<text x="83.3" y="133.3">9</text>
<text x="126.5" y="133.3">8</text>
<text x="126.5" y="135.9">9</text>
<text x="145.1" y="133.3">18</text>
<text x="145.1" y="135.9">19</text>
<text x="232.2" y="136" transform="rotate(-90 232.2 136)">2</text>
<text x="234.7" y="136" transform="rotate(-90 234.7 136)">1</text>
<text x="126" y="138.4">10</text>
<text x="145.1" y="138.4">20</text>
<text x="178.8" y="139.2" transform="rotate(-90 178.8 139.2)">2</text>
<text x="174.8" y="144.8">1</text>
<text x="182.4" y="144.8">6</text>
<text x="249.1" y="144.8">1</text>
<text x="249.1" y="147.3">2</text>
<text x="232.2" y="158.9" transform="rotate(-90 232.2 158.9)">2</text>
<text x="234.7" y="158.9" transform="rotate(-90 234.7 158.9)">1</text>
<text x="136.7" y="174">4</text>
<text x="140.7" y="168.4" transform="rotate(-90 140.7 168.4)">5</text>
<text x="144.3" y="174">3</text>
</g>
<g font-size="1.8" fill="#0000c2">
<text x="147.3" y="43.1">1008</text>
<text x="144.8" y="55.8">0603</text>
<text x="165.1" y="62.1">0603</text>
<text x="107.9" y="69.7">Use 12V</text>
<text x="181.6" y="71">0603</text>
<text x="191.8" y="71">0603</text>
<text x="121.9" y="77.4">0603</text>
<text x="165.1" y="73.6">0603</text>
<text x="107.9" y="78.6">Use 5V</text>
<text x="201.9" y="86.3">0603</text>
<text x="86.4" y="115.5">(GPIO1)</text>
<text x="20.3" y="129.4">KF2510</text>
<text x="22.9" y="144.9">Sound Reactive WLED</text>
<text x="22.9" y="146.9">ESP32 Configuration.</text>
<text x="22.9" y="149">Analog Mic IN:</text>
<text x="22.9" y="151">GPIO33</text>
</g>
<text font-size="1.8" fill="#009600" x="234.9" y="43.1">STRIP_POS</text>
<g font-size="1.4" fill="#a90000">
<text x="58" y="68.6">2</text>
<text x="58" y="73.7">1</text>
</g>
</svg>
